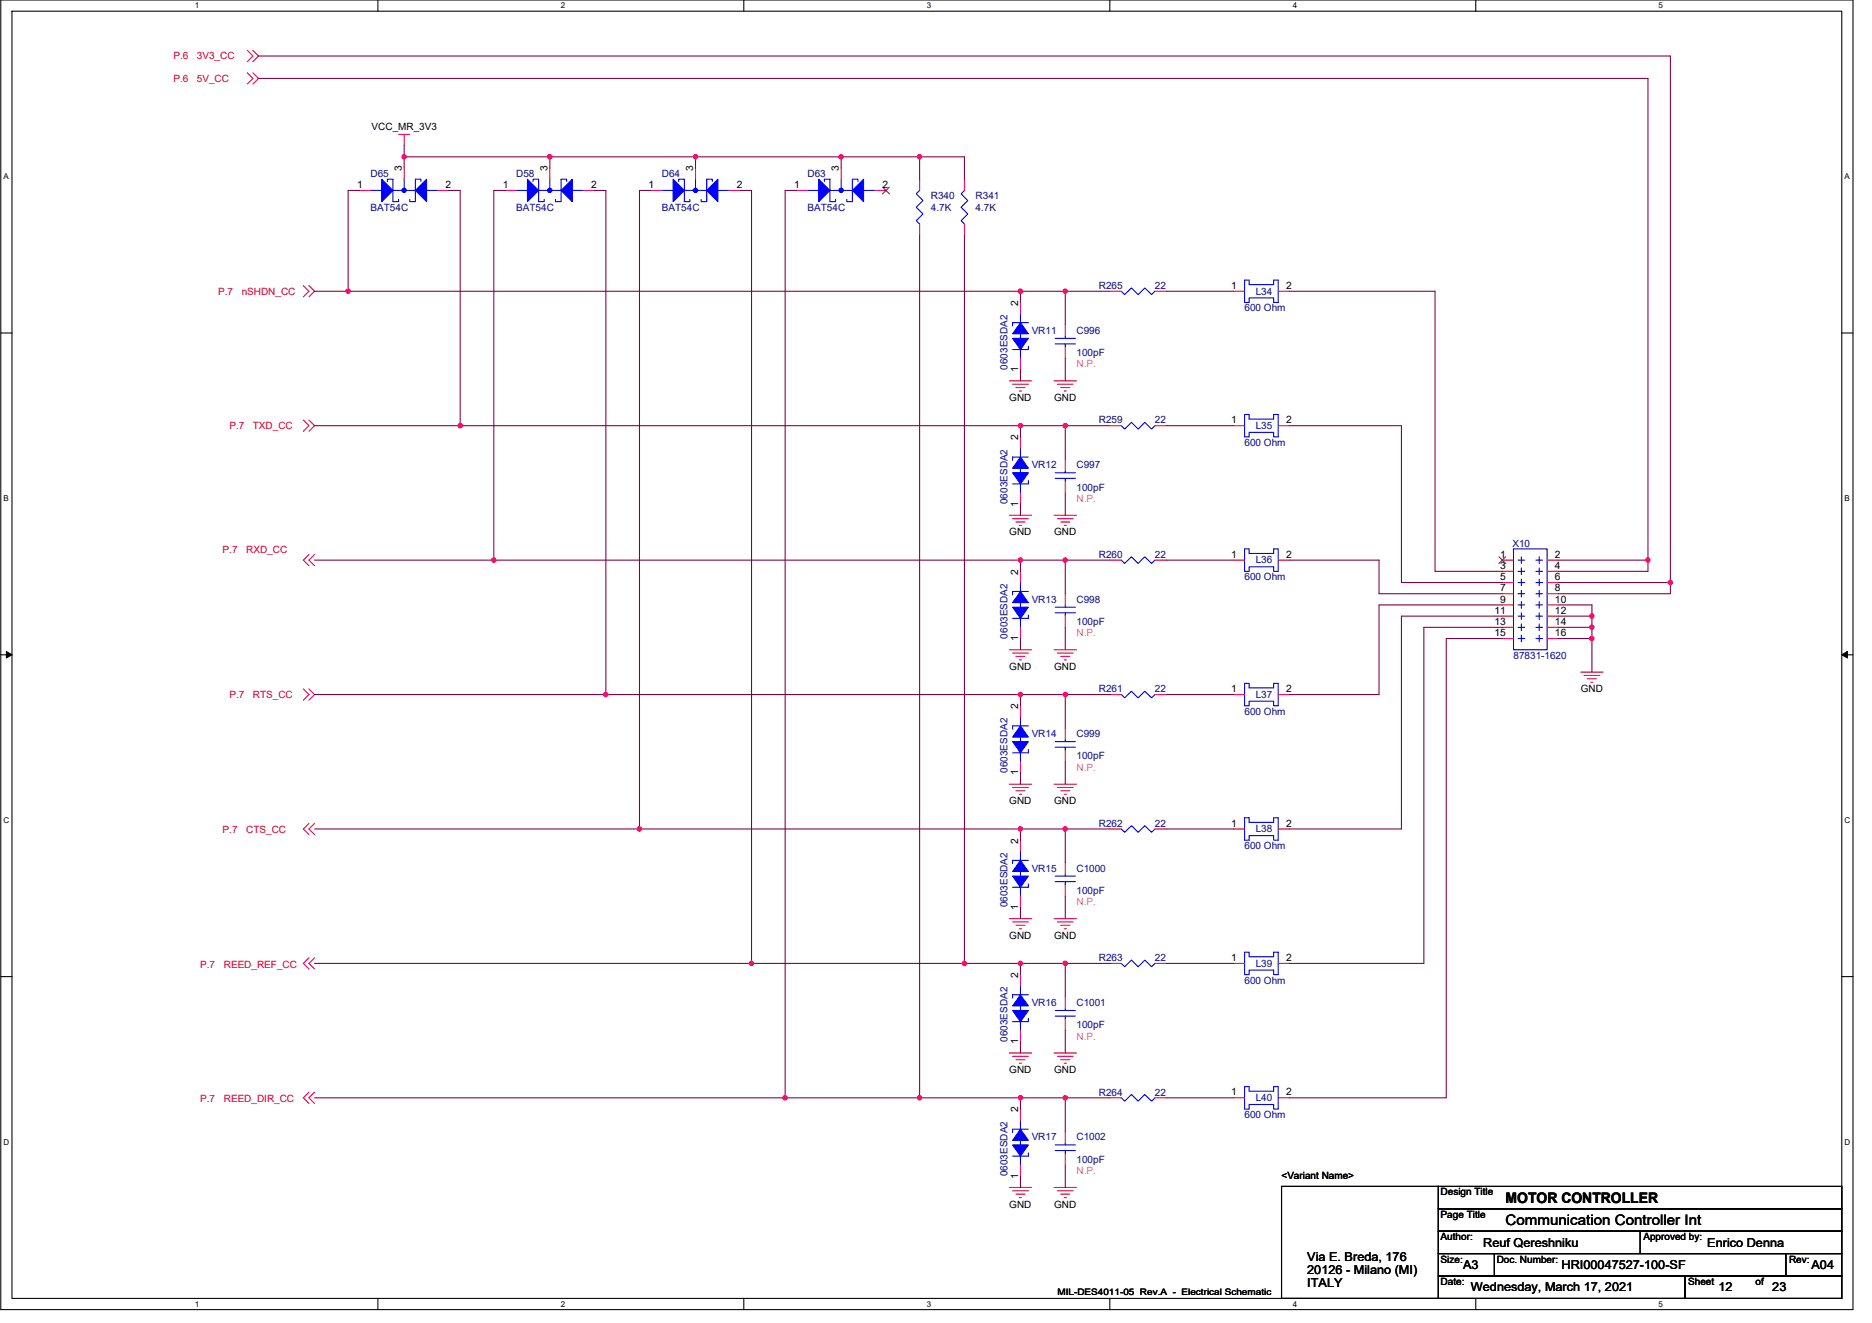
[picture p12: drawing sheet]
<svg xmlns="http://www.w3.org/2000/svg" width="297mm" height="210mm" viewBox="0 0 297 210" stroke-linecap="round" stroke-linejoin="round" font-family="sans-serif">
<path d="M.1 0h293.9v207.9h-293.9zM1.9 1.8h290.3v204.3h-290.3z" fill="none" stroke="#000" stroke-width=".17"/>
<g fill="#fff">
<path d="M30.9 .2h.7v1.4h-.7z"/>
<path d="M30.9 206.3h.7v1.4h-.7z"/>
</g>
<path d="M60 0v1.8M60 206.1v1.8" fill="none" stroke="#000" stroke-width=".17"/>
<g fill="#fff">
<path d="M89 .2h.7v1.4h-.7z"/>
<path d="M89 206.3h.7v1.4h-.7z"/>
</g>
<path d="M118 0v1.8M118 206.1v1.8" fill="none" stroke="#000" stroke-width=".17"/>
<g fill="#fff">
<path d="M147 .2h.7v1.4h-.7z"/>
<path d="M147 206.3h.7v1.4h-.7z"/>
</g>
<path d="M176.1 0v1.8M176.1 206.1v1.8" fill="none" stroke="#000" stroke-width=".17"/>
<g fill="#fff">
<path d="M205.1 .2h.7v1.4h-.7z"/>
<path d="M205.1 206.3h.7v1.4h-.7z"/>
</g>
<path d="M234.2 0v1.8M234.2 206.1v1.8" fill="none" stroke="#000" stroke-width=".17"/>
<g fill="#fff">
<path d="M263.2 .2h.7v1.4h-.7z"/>
<path d="M263.2 206.3h.7v1.4h-.7z"/>
<path d="M.5 27.3h.9v1.4h-.9z"/>
<path d="M292.7 27.3h.8v1.4h-.8z"/>
<path d="M.6 78.4h.8v1.4h-.8z"/>
<path d="M292.7 78.4h.8v1.4h-.8z"/>
</g>
<path d="M.1 52.9h1.8M292.2 52.9h1.8" fill="none" stroke="#000" stroke-width=".17"/>
<g fill="#fff">
<path d="M.6 129.5h.9v1.4h-.9z"/>
<path d="M292.7 129.5h.9v1.4h-.9z"/>
</g>
<path d="M.1 103.9h1.8M292.2 103.9h1.8" fill="none" stroke="#000" stroke-width=".17"/>
<path d="M1 103.4l.9 .5-.9 .5zM292.2 103.9l.9-.5v1z" fill="#000" stroke="#000" stroke-width=".16"/>
<g fill="#fff">
<path d="M.6 180.5h.9v1.4h-.9z"/>
<path d="M292.7 180.5h.9v1.4h-.9z"/>
</g>
<path d="M.1 155h1.8M292.2 155h1.8M203.3 188.3h24.9v17.8h-24.9zM228.2 191.9h64v3.5h-64zM228.2 195.4h64v3.6h-64zM228.2 199h8.9v3.5h-8.9zM228.2 188.3h64v3.6h-64zM237.1 199h46.3v3.5h-46.3zM260.2 195.4v3.6M283.4 199h8.8v3.5h-8.8zM228.2 202.5h39.2v3.6h-39.2zM267.4 202.5h24.8v3.6h-24.8z" fill="none" stroke="#000" stroke-width=".17"/>
<g fill="none" stroke="#f00" stroke-width=".17">
<path d="M39.2 8l.9 .9-.9 .9M39.2 11.6l.9 .8-.9 .9M40.1 8l.9 .9-.9 .9M40.1 11.6l.9 .8-.9 .9M57 30.2h1.8M63.2 21.3h1.8M64.1 21.3v1.8M64.1 26.7v1.7M69.5 30.2h1.7M80.1 30.2h1.8M87.2 26.7v1.7M92.6 30.2h1.8"/>
<path d="M103.2 30.2h1.8M110.4 26.7v1.7M115.7 30.2h1.8M126.4 30.2h1.7M133.5 26.7v1.7M138.8 30.2h1.8M145.9 35.6v1.7M145.9 28.4v1.8M153 35.6v1.7M153 28.4v1.8M48.1 45.3l.9 .9-.9 .9M49 45.3l.9 .9-.9 .9"/>
<path d="M161.9 56.9v1.8M161.9 48v1.8M169 51.6v1.7M169 55.1v1.8M176.1 46.2h1.8M183.3 46.2h1.7M195.7 46.2h1.8M202.8 46.2h1.8M48.1 66.7l.9 .9-.9 .9M49 66.7l.9 .9-.9 .9M160.1 60.5h3.6M160.7 61h2.5"/>
<path d="M161.2 61.5h1.4M161.8 62.1h.3M161.9 78.2v1.8M161.9 69.3v1.8M167.3 60.5h3.5M167.8 61h2.5M168.3 61.5h1.5M168.9 62.1h.3M169 72.9v1.8M169 76.5v1.7M176.1 67.6h1.8M183.3 67.6h1.7"/>
<path d="M195.7 67.6h1.8M202.8 67.6h1.8M49 88l-.9 .9 .9 .9M49.9 88l-.9 .9 .9 .9M160.1 81.8h3.6M160.7 82.3h2.5M161.2 82.8h1.4M161.8 83.4h.3M161.9 99.6v1.7M161.9 90.7v1.8M167.3 81.8h3.5M167.8 82.3h2.5"/>
<path d="M168.3 82.8h1.5M168.9 83.4h.3M169 94.2v1.8M169 97.8v1.8M176.1 88.9h1.8M183.3 88.9h1.7M195.7 88.9h1.8M202.8 88.9h1.8M238.4 88.9h1.8M238.4 90.7h1.8M238.4 92.5h1.8M238.4 94.2h1.8"/>
<path d="M238.4 96h1.8M238.4 97.8h1.8M238.4 99.6h1.8M245.5 88.9h1.8M245.5 90.7h1.8M245.5 92.5h1.8M245.5 94.2h1.8M245.5 96h1.8M245.5 97.8h1.8M245.5 99.6h1.8M48.1 109.3l.9 .9-.9 .9M49 109.3l.9 .9-.9 .9"/>
<path d="M160.1 103.1h3.6M160.7 103.7h2.5M161.2 104.2h1.4M161.8 104.7h.3M161.9 112v1.8M167.3 103.1h3.5M167.8 103.7h2.5M168.3 104.2h1.5M168.9 104.7h.3M169 115.6v1.7M169 119.1v1.8M176.1 110.2h1.8"/>
<path d="M183.3 110.2h1.7M195.7 110.2h1.8M202.8 110.2h1.8M238.4 101.3h1.8M245.5 101.3h1.8M250.8 106.7h3.6M251.4 107.2h2.4M251.9 107.7h1.4M252.4 108.3h.4M49 130.7l-.9 .9 .9 .9M49.9 130.7l-.9 .9 .9 .9M160.1 124.5h3.6"/>
<path d="M160.7 125h2.5M161.2 125.5h1.4M161.8 126.1h.3M161.9 120.9v1.8M161.9 133.4v1.7M167.3 124.5h3.5M167.8 125h2.5M168.3 125.5h1.5M168.9 126.1h.3M169 136.9v1.8M176.1 131.6h1.8M183.3 131.6h1.7"/>
<path d="M195.7 131.6h1.8M202.8 131.6h1.8M49 152l-.9 .9 .9 .9M49.9 152l-.9 .9 .9 .9M160.1 145.8h3.6M160.7 146.3h2.5M161.2 146.9h1.4M161.8 147.4h.3M161.9 154.7v1.8M161.9 142.2v1.8M167.3 145.8h3.5M167.8 146.3h2.5"/>
<path d="M168.3 146.9h1.5M168.9 147.4h.3M169 140.5v1.7M169 158.2v1.8M176.1 152.9h1.8M183.3 152.9h1.7M195.7 152.9h1.8M202.8 152.9h1.8M49 173.4l-.9 .8 .9 .9M49.9 173.4l-.9 .8 .9 .9M160.1 167.1h3.6M160.7 167.7h2.5"/>
<path d="M161.2 168.2h1.4M161.8 168.7h.3M161.9 163.6v1.8M161.9 176v1.8M167.3 167.1h3.5M167.8 167.7h2.5M168.3 168.2h1.5M168.9 168.7h.3M169 161.8v1.8M169 179.6v1.8M176.1 174.2h1.8M183.3 174.2h1.7"/>
<path d="M195.7 174.2h1.8M202.8 174.2h1.8M160.1 188.5h3.6M160.7 189h2.5M161.2 189.5h1.4M161.8 190.1h.3M161.9 184.9v1.8M167.3 188.5h3.5M167.8 189h2.5M168.3 189.5h1.5M168.9 190.1h.3M169 183.1v1.8"/>
</g>
<g fill="none" stroke="#00f" stroke-width=".17">
<path d="M58.8 30.2h1.8M61.5 28.8v-.4h.9v3.6h.8v-.4M62.4 30.2h1.7M64.1 30.2h1.8M64.1 28.4v1.8M66.8 28.8v-.4h-.9v3.6h-.9v-.4M67.7 30.2h1.8M81.9 30.2h1.8M84.6 28.8v-.4h.9v3.6h.9v-.4M85.5 30.2h1.7M87.2 30.2h1.8M87.2 28.4v1.8"/>
<path d="M89.9 28.8v-.4h-.9v3.6h-.9v-.4M90.8 30.2h1.8M105 30.2h1.8M107.7 28.8v-.4h.9v3.6h.9v-.4M108.6 30.2h1.8M110.4 28.4v1.8M110.4 30.2h1.7M113 28.8v-.4h-.9v3.6h-.9v-.4M113.9 30.2h1.8M128.1 30.2h1.8M130.8 28.8v-.4h.9v3.6h.9v-.4M131.7 30.2h1.8"/>
<path d="M133.5 28.4v1.8M133.5 30.2h1.8M136.1 28.8v-.4h-.8v3.6h-.9v-.4M137 30.2h1.8M145.9 30.2l-.5 .6 1 1-1 1.1 1 1.1-1 1 .5 .6M153 30.2l-.5 .6 1.1 1-1.1 1.1 1.1 1.1-1.1 1 .5 .6M161.9 49.8v7.1M163.2 51.2h-2.5v.5M163.2 54.9v.6h-2.5M167.4 54.6h3.2M167.4 53.7h3.2M169 53.3v.4"/>
<path d="M169 54.6v.5M177.9 46.2l.6 .6 1-1.1 1.1 1.1 1-1.1 1.1 1.1 .6-.6M197.5 44.4h.7v.8h3.9v-.8h.7v3.6h-.7v-.7h-3.9v.7h-.7zM161.9 71.1v7.1M163.2 72.5h-2.5v.6M163.2 76.3v.5h-2.5M167.4 75.9h3.2M167.4 75h3.2M169 74.7v.3M169 75.9v.6M177.9 67.6l.6 .5 1-1.1 1.1 1.1 1-1.1 1.1 1.1 .6-.5M197.5 65.8h.7v.7h3.9v-.7h.7v3.5h-.7v-.7h-3.9v.7h-.7z"/>
<path d="M161.9 92.5v7.1M163.2 93.9h-2.5v.5M163.2 97.6v.5h-2.5M167.4 97.3h3.2M167.4 96.4h3.2M169 96v.4M169 97.3v.5M177.9 88.9l.6 .5 1-1 1.1 1 1-1 1.1 1 .6-.5M197.5 87.1h.7v.7h3.9v-.7h.7v3.6h-.7v-.7h-3.9v.7h-.7zM240.2 87.1h5.3v16h-5.3zM240.9 88.9h1M240.9 90.7h1"/>
<path d="M240.9 92.5h1M240.9 94.2h1M240.9 96h1M240.9 97.8h1M240.9 99.6h1M241.4 88.4v1M241.4 90.1v1.1M241.4 91.9v1.1M241.4 93.7v1.1M241.4 95.5v1M241.4 97.3v1M241.4 99v1.1"/>
<path d="M243.7 88.9h1.1M243.7 90.7h1.1M243.7 92.5h1.1M243.7 94.2h1.1M243.7 96h1.1M243.7 97.8h1.1M243.7 99.6h1.1M244.2 88.4v1M244.2 90.1v1.1M244.2 91.9v1.1M244.2 93.7v1.1M244.2 95.5v1"/>
<path d="M244.2 97.3v1M244.2 99v1.1M161.9 113.8v7.1M163.2 115.2h-2.5v.5M163.2 119v.5h-2.5M167.4 118.6h3.2M167.4 117.7h3.2M169 117.3v.4M169 118.6v.5M177.9 110.2l.6 .6 1-1.1 1.1 1.1 1-1.1 1.1 1.1 .6-.6M197.5 108.5h.7v.7h3.9v-.7h.7v3.5h-.7v-.7h-3.9v.7h-.7zM240.9 101.3h1"/>
<path d="M241.4 100.8v1.1M243.7 101.3h1.1M244.2 100.8v1.1M161.9 135.1v7.1M163.2 136.5h-2.5v.6M167.4 139.9h3.2M167.4 139h3.2M169 138.7v.3M169 139.9v.6M177.9 131.6l.6 .5 1-1.1 1.1 1.1 1-1.1 1.1 1.1 .6-.5M197.5 129.8h.7v.7h3.9v-.7h.7v3.5h-.7v-.7h-3.9v.7h-.7zM161.9 156.5v7.1"/>
<path d="M163.2 157.9h-2.5v.5M163.2 140.3v.5h-2.5M177.9 152.9l.6 .5 1-1 1.1 1 1-1 1.1 1 .6-.5M197.5 151.1h.7v.7h3.9v-.7h.7v3.6h-.7v-.7h-3.9v.7h-.7zM161.9 177.8v7.1M163.2 179.2h-2.5v.5M163.2 161.6v.6h-2.5M167.4 161.3h3.2M167.4 160.4h3.2M169 160v.4M169 161.3v.5M177.9 174.2l.6 .6 1-1.1 1.1 1.1 1-1.1 1.1 1.1 .6-.6"/>
<path d="M197.5 172.5h.7v.7h3.9v-.7h.7v3.5h-.7v-.7h-3.9v.7h-.7zM163.2 183v.5h-2.5M167.4 182.6h3.2M167.4 181.7h3.2M169 181.4v.3M169 182.6v.5"/>
</g>
<g fill="#00f" stroke="#00f" stroke-width=".17">
<path d="M83.7 28.4l1.8 1.8-1.8 1.8z" fill-rule="evenodd"/>
<path d="M90.8 28.4v3.6l-1.8-1.8z" fill-rule="evenodd"/>
<path d="M161.9 115.2l1.3 1.8h-2.5z" fill-rule="evenodd"/>
<path d="M160.7 117.7h2.5l-1.3 1.8z" fill-rule="evenodd"/>
<path d="M106.8 28.4l1.8 1.8-1.8 1.8z" fill-rule="evenodd"/>
<path d="M113.9 28.4v3.6l-1.8-1.8z" fill-rule="evenodd"/>
<path d="M161.9 157.9l1.3 1.8h-2.5z" fill-rule="evenodd"/>
<path d="M160.7 160.4h2.5l-1.3 1.8z" fill-rule="evenodd"/>
<path d="M129.9 28.4l1.8 1.8-1.8 1.8z" fill-rule="evenodd"/>
<path d="M137 28.4v3.6l-1.7-1.8z" fill-rule="evenodd"/>
<path d="M161.9 179.2l1.3 1.8h-2.5z" fill-rule="evenodd"/>
<path d="M160.7 181.7h2.5l-1.3 1.8z" fill-rule="evenodd"/>
<path d="M161.9 72.5l1.3 1.8h-2.5z" fill-rule="evenodd"/>
<path d="M160.7 75h2.5l-1.3 1.8z" fill-rule="evenodd"/>
<path d="M161.9 93.9l1.3 1.8h-2.5z" fill-rule="evenodd"/>
<path d="M160.7 96.4h2.5l-1.3 1.7z" fill-rule="evenodd"/>
<path d="M161.9 136.5l1.3 1.8h-2.5z" fill-rule="evenodd"/>
<path d="M160.7 139h2.5l-1.3 1.8z" fill-rule="evenodd"/>
<path d="M60.6 28.4l1.8 1.8-1.8 1.8z" fill-rule="evenodd"/>
<path d="M67.7 28.4v3.6l-1.8-1.8z" fill-rule="evenodd"/>
<path d="M161.9 51.2l1.3 1.8h-2.5z" fill-rule="evenodd"/>
<path d="M160.7 53.7h2.5l-1.3 1.8z" fill-rule="evenodd"/>
<circle cx="87.2" cy="30.2" r=".35"/>
<circle cx="110.3" cy="30.2" r=".35"/>
<circle cx="133.5" cy="30.2" r=".35"/>
<circle cx="64.1" cy="30.2" r=".35"/>
</g>
<path d="M140.1 29.7l1 1.1M141.1 29.7l-1.1 1.1M237.8 88.4l1.1 1.1M238.9 88.4l-1.1 1.1" fill="none" stroke="#804000" stroke-width=".16"/>
<g fill="none" stroke="#800040" stroke-width=".17">
<path d="M41 8.9h224v83.6M41 12.4h220.5v76.5M57 30.2h-1.8v16M64.1 24.9h23.1M64.1 24.9v1.8M64.1 23.1v1.8M71.2 30.2h1.8v37.4M80.1 30.2h-1.7v58.7M87.2 24.9h23.2M87.2 24.9v1.8M94.4 30.2h1.7v80M103.2 30.2h-1.7v101.4"/>
<path d="M110.4 24.9h23.1M110.4 24.9v1.8M117.5 30.2h1.7v122.7M126.4 30.2h-1.8v144M133.5 24.9v1.8M133.5 24.9h12.4M145.9 37.3v136.9M145.9 24.9v3.5M145.9 24.9h7.1v3.5M153 37.3v115.6M49.9 46.2h5.3M55.2 46.2h106.7"/>
<path d="M161.9 46.2v1.8M161.9 46.2h7.1M161.9 58.7v1.8M169 46.2v5.4M169 56.9v3.6M169 46.2h7.1M185 46.2h10.7M204.6 46.2h23.1v44.5h10.7M49.9 67.6h23.1M73 67.6h88.9M161.9 67.6v1.7M161.9 67.6h7.1"/>
<path d="M169 67.6v5.3M169 78.2v3.6M169 67.6h7.1M185 67.6h10.7M204.6 67.6h17.8v24.9h16M49.9 88.9h28.5M78.4 88.9h83.5M161.9 80v1.8M161.9 88.9v1.8M161.9 88.9h7.1M169 88.9v5.3M169 99.6v3.5"/>
<path d="M169 88.9h7.1M185 88.9h10.7M204.6 88.9h14.2v5.3h19.6M238.4 96h-19.6v14.2h-14.2M238.4 97.8h-16v33.8h-17.8M238.4 99.6h-12.5v53.3h-21.3M247.3 92.5h17.7M247.3 88.9h14.2M247.3 96h5.3v1.8M247.3 97.8h5.3M247.3 99.6h5.3M252.6 97.8v1.8"/>
<path d="M252.6 99.6v1.7M261.5 88.9v1.8h-14.2M265 92.5v1.7h-17.7M49.9 110.2h46.2M96.1 110.2h65.8M161.9 101.3v1.8M161.9 110.2v1.8M161.9 110.2h7.1M169 110.2v5.4M169 110.2h7.1M185 110.2h10.7M238.4 101.3h-8.9v72.9h-24.9"/>
<path d="M247.3 101.3h5.3M252.6 101.3v5.4M49.9 131.6h51.6M101.5 131.6h60.4M161.9 122.7v1.8M161.9 131.6v1.7M161.9 131.6h7.1M169 120.9v3.6M169 131.6v5.3M169 131.6h7.1M185 131.6h10.7M49.9 152.9h69.3"/>
<path d="M119.2 152.9h33.8M153 152.9h8.9M161.9 144v1.8M161.9 152.9v1.8M161.9 152.9h7.1M169 142.2v3.6M169 152.9v5.3M169 152.9h7.1M185 152.9h10.7M49.9 174.2h74.7M124.6 174.2h21.3M145.9 174.2h16"/>
<path d="M161.9 165.4v1.7M161.9 174.2v1.8M161.9 174.2h7.1M169 163.6v3.5M169 174.2v5.4M169 174.2h7.1M185 174.2h10.7M161.9 186.7v1.8M169 184.9v3.6"/>
</g>
<g fill="#f0f" stroke="#f0f" stroke-width=".17">
<circle cx="161.9" cy="46.2" r=".35"/>
<circle cx="55.2" cy="46.2" r=".35"/>
<circle cx="161.9" cy="67.6" r=".35"/>
<circle cx="73" cy="67.6" r=".35"/>
<circle cx="161.9" cy="88.9" r=".35"/>
<circle cx="78.3" cy="88.9" r=".35"/>
<circle cx="96.1" cy="110.2" r=".35"/>
<circle cx="161.9" cy="110.2" r=".35"/>
<circle cx="161.9" cy="131.6" r=".35"/>
<circle cx="101.5" cy="131.6" r=".35"/>
<circle cx="119.2" cy="152.9" r=".35"/>
<circle cx="153" cy="152.9" r=".35"/>
<circle cx="124.6" cy="174.2" r=".35"/>
<circle cx="161.9" cy="174.2" r=".35"/>
<circle cx="145.9" cy="174.2" r=".35"/>
<circle cx="87.2" cy="24.9" r=".35"/>
<circle cx="64.1" cy="24.9" r=".35"/>
<circle cx="133.5" cy="24.9" r=".35"/>
<circle cx="110.3" cy="24.9" r=".35"/>
<circle cx="145.9" cy="24.9" r=".35"/>
<circle cx="252.6" cy="97.8" r=".35"/>
<circle cx="252.6" cy="99.6" r=".35"/>
<circle cx="252.6" cy="101.3" r=".35"/>
<circle cx="169" cy="46.2" r=".35"/>
<circle cx="169" cy="67.6" r=".35"/>
<circle cx="169" cy="88.9" r=".35"/>
<circle cx="169" cy="110.2" r=".35"/>
<circle cx="169" cy="131.6" r=".35"/>
<circle cx="161.9" cy="152.9" r=".35"/>
<circle cx="169" cy="152.9" r=".35"/>
<circle cx="169" cy="174.2" r=".35"/>
<circle cx="261.5" cy="88.9" r=".35"/>
<circle cx="265" cy="92.4" r=".35"/>
</g>
<g font-size="2.3">
<text x="238.9" y="191">MOTOR CONTROLLER</text>
<text x="238.9" y="194.5">Communication Controller Int</text>
</g>
<g font-size="1.9">
<text x="235.3" y="197.9">Reuf Qereshniku</text>
<text x="270.9" y="197.9">Enrico Denna</text>
<text x="207.4" y="200.2">Via E. Breda, 176</text>
<text x="207.4" y="202.2">20126 - Milano (MI)</text>
<text x="232.2" y="201.4">A3</text>
<text x="247.8" y="201.4">HRI00047527-100-SF</text>
<text x="287.4" y="201.4">A04</text>
<text x="207.4" y="204.2">ITALY</text>
<text x="233.4" y="205">Wednesday, March 17, 2021</text>
<text x="272.7" y="205">12</text>
<text x="281.2" y="205">23</text>
</g>
<g font-size="1.6" fill="#f00">
<text x="27.5" y="9.4">P.6</text>
<text x="31.2" y="9.4">3V3_CC</text>
<text x="27.5" y="13">P.6</text>
<text x="31.2" y="13">5V_CC</text>
<text x="34.6" y="46.8">P.7</text>
<text x="38.4" y="46.8">nSHDN_CC</text>
<text x="36.4" y="68.1">P.7</text>
<text x="40.1" y="68.1">TXD_CC</text>
<text x="35.3" y="87.8">P.7</text>
<text x="39.1" y="87.8">RXD_CC</text>
<text x="36.4" y="110.8">P.7</text>
<text x="40.1" y="110.8">RTS_CC</text>
<text x="35.3" y="132.3">P.7</text>
<text x="39.1" y="132.3">CTS_CC</text>
<text x="31.8" y="153.6">P.7</text>
<text x="35.5" y="153.6">REED_REF_CC</text>
<text x="31.8" y="174.9">P.7</text>
<text x="35.5" y="174.9">REED_DIR_CC</text>
</g>
<g font-size="1.6">
<text x="59" y="20.6">VCC_MR_3V3</text>
<text x="56.7" y="29.8">1</text>
<text x="63.8" y="27.2" transform="rotate(-90 63.8 27.2)">3</text>
<text x="70.7" y="29.8">2</text>
<text x="79.8" y="29.8">1</text>
<text x="86.9" y="27.2" transform="rotate(-90 86.9 27.2)">3</text>
<text x="93.8" y="29.8">2</text>
<text x="102.9" y="29.8">1</text>
<text x="110" y="27.2" transform="rotate(-90 110 27.2)">3</text>
<text x="116.9" y="29.8">2</text>
<text x="126" y="29.8">1</text>
<text x="133.1" y="27.2" transform="rotate(-90 133.1 27.2)">3</text>
<text x="140.1" y="29.8">2</text>
<text x="195.3" y="45.8">1</text>
<text x="204.1" y="45.8">2</text>
<text x="161.5" y="48.5" transform="rotate(-90 161.5 48.5)">2</text>
<text x="161.5" y="59.1" transform="rotate(-90 161.5 59.1)">1</text>
<text x="160.1" y="63.6">GND</text>
<text x="167.3" y="63.6">GND</text>
<text x="161.5" y="69.9" transform="rotate(-90 161.5 69.9)">2</text>
<text x="195.3" y="67.2">1</text>
<text x="204.1" y="67.2">2</text>
<text x="161.5" y="80.4" transform="rotate(-90 161.5 80.4)">1</text>
<text x="160.1" y="85">GND</text>
<text x="167.3" y="85">GND</text>
<text x="195.3" y="88.5">1</text>
<text x="204.1" y="88.5">2</text>
<text x="238" y="88.5">1</text>
<text x="246.7" y="88.5">2</text>
<text x="161.5" y="91.2" transform="rotate(-90 161.5 91.2)">2</text>
<text x="238" y="90.3">3</text>
<text x="238" y="92.1">5</text>
<text x="238" y="93.9">7</text>
<text x="238" y="95.6">9</text>
<text x="246.7" y="90.3">4</text>
<text x="246.7" y="92.1">6</text>
<text x="246.7" y="93.9">8</text>
<text x="246.7" y="95.6">10</text>
<text x="161.5" y="101.7" transform="rotate(-90 161.5 101.7)">1</text>
<text x="237.1" y="97.4">11</text>
<text x="237.1" y="99.2">13</text>
<text x="237.1" y="101">15</text>
<text x="246.7" y="97.4">12</text>
<text x="246.7" y="99.2">14</text>
<text x="246.7" y="101">16</text>
<text x="160.1" y="106.3">GND</text>
<text x="167.3" y="106.3">GND</text>
<text x="161.5" y="112.5" transform="rotate(-90 161.5 112.5)">2</text>
<text x="195.3" y="109.9">1</text>
<text x="204.1" y="109.9">2</text>
<text x="250.8" y="109.9">GND</text>
<text x="161.5" y="123.1" transform="rotate(-90 161.5 123.1)">1</text>
<text x="160.1" y="127.7">GND</text>
<text x="167.3" y="127.7">GND</text>
<text x="195.3" y="131.2">1</text>
<text x="204.1" y="131.2">2</text>
<text x="161.5" y="133.9" transform="rotate(-90 161.5 133.9)">2</text>
<text x="160.1" y="149">GND</text>
<text x="161.5" y="144.4" transform="rotate(-90 161.5 144.4)">1</text>
<text x="167.3" y="149">GND</text>
<text x="161.5" y="155.2" transform="rotate(-90 161.5 155.2)">2</text>
<text x="195.3" y="152.5">1</text>
<text x="204.1" y="152.5">2</text>
<text x="161.5" y="165.7" transform="rotate(-90 161.5 165.7)">1</text>
<text x="160.1" y="170.3">GND</text>
<text x="167.3" y="170.3">GND</text>
<text x="195.3" y="173.9">1</text>
<text x="204.1" y="173.9">2</text>
<text x="161.5" y="176.6" transform="rotate(-90 161.5 176.6)">2</text>
<text x="160.1" y="191.7">GND</text>
<text x="161.5" y="187.1" transform="rotate(-90 161.5 187.1)">1</text>
<text x="167.3" y="191.7">GND</text>
<text x="203.3" y="187">&lt;Variant Name&gt;</text>
<text x="228.6" y="189.7">Design Title</text>
<text x="228.6" y="193.3">Page Title</text>
<text x="228.6" y="196.8">Author:</text>
<text x="260.8" y="196.8">Approved by:</text>
<text x="228.6" y="200.4">Size:</text>
<text x="228.6" y="203.9">Date:</text>
<text x="237.5" y="200.4">Doc. Number:</text>
<text x="267.9" y="203.9">Sheet</text>
<text x="278.5" y="203.9">of</text>
<text x="283.9" y="200.4">Rev:</text>
</g>
<g font-size="1.6" fill="#000080">
<text x="58.8" y="28.1">D65</text>
<text x="81.9" y="28.1">D58</text>
<text x="105" y="28.1">D64</text>
<text x="128.1" y="28.1">D63</text>
<text x="58.8" y="33.4">BAT54C</text>
<text x="81.9" y="33.4">BAT54C</text>
<text x="105" y="33.4">BAT54C</text>
<text x="128.1" y="33.4">BAT54C</text>
<text x="147.7" y="31.6">R340</text>
<text x="147.7" y="33.4">4.7K</text>
<text x="154.8" y="31.6">R341</text>
<text x="154.8" y="33.4">4.7K</text>
<text x="174.4" y="45.9">R265</text>
<text x="183.3" y="45.9">22</text>
<text x="199.3" y="46.8">L34</text>
<text x="163.7" y="53">VR11</text>
<text x="170.8" y="53">C996</text>
<text x="197.5" y="49.4">600 Ohm</text>
<text x="159.8" y="58.7" transform="rotate(-90 159.8 58.7)">0603ESDA2</text>
<text x="170.8" y="56.5">100pF</text>
<text x="174.4" y="67.2">R259</text>
<text x="183.3" y="67.2">22</text>
<text x="197.5" y="70.8">600 Ohm</text>
<text x="199.3" y="68.1">L35</text>
<text x="163.7" y="74.3">VR12</text>
<text x="170.8" y="74.3">C997</text>
<text x="170.8" y="77.9">100pF</text>
<text x="159.8" y="80" transform="rotate(-90 159.8 80)">0603ESDA2</text>
<text x="174.4" y="88.5">R260</text>
<text x="183.3" y="88.5">22</text>
<text x="199.3" y="89.4">L36</text>
<text x="240" y="86.8">X10</text>
<text x="163.7" y="95.7">VR13</text>
<text x="170.8" y="95.7">C998</text>
<text x="197.5" y="92.1">600 Ohm</text>
<text x="159.8" y="101.3" transform="rotate(-90 159.8 101.3)">0603ESDA2</text>
<text x="170.8" y="99.2">100pF</text>
<text x="240.2" y="104.5">87831-1620</text>
<text x="174.4" y="109.9">R261</text>
<text x="183.3" y="109.9">22</text>
<text x="197.5" y="113.4">600 Ohm</text>
<text x="199.3" y="110.8">L37</text>
<text x="163.7" y="117">VR14</text>
<text x="170.8" y="117">C999</text>
<text x="159.8" y="122.7" transform="rotate(-90 159.8 122.7)">0603ESDA2</text>
<text x="170.8" y="120.5">100pF</text>
<text x="174.4" y="131.2">R262</text>
<text x="183.3" y="131.2">22</text>
<text x="197.5" y="134.8">600 Ohm</text>
<text x="199.3" y="132.1">L38</text>
<text x="163.7" y="138.3">VR15</text>
<text x="170.8" y="138.3">C1000</text>
<text x="170.8" y="141.9">100pF</text>
<text x="159.8" y="144" transform="rotate(-90 159.8 144)">0603ESDA2</text>
<text x="174.4" y="152.5">R263</text>
<text x="183.3" y="152.5">22</text>
<text x="199.3" y="153.4">L39</text>
<text x="163.7" y="159.7">VR16</text>
<text x="170.8" y="159.7">C1001</text>
<text x="197.5" y="156.1">600 Ohm</text>
<text x="159.8" y="165.4" transform="rotate(-90 159.8 165.4)">0603ESDA2</text>
<text x="170.8" y="163.2">100pF</text>
<text x="174.4" y="173.9">R264</text>
<text x="183.3" y="173.9">22</text>
<text x="197.5" y="177.4">600 Ohm</text>
<text x="199.3" y="174.8">L40</text>
<text x="163.7" y="181">VR17</text>
<text x="170.8" y="181">C1002</text>
<text x="170.8" y="184.6">100pF</text>
<text x="159.8" y="186.7" transform="rotate(-90 159.8 186.7)">0603ESDA2</text>
</g>
<g font-size="1.6" fill="#f0f">
<text x="170.8" y="58.3">N.P.</text>
<text x="170.8" y="79.7">N.P.</text>
<text x="170.8" y="101">N.P.</text>
<text x="170.8" y="122.3">N.P.</text>
<text x="170.8" y="143.7">N.P.</text>
<text x="170.8" y="165">N.P.</text>
<text x="170.8" y="186.3">N.P.</text>
</g>
<text font-size="1.4" x="167.8" y="205.6">MIL-DES4011-05 Rev.A - Electrical Schematic</text>
<g font-size="1.3">
<text x="30.9" y="1.3">1</text>
<text x="89" y="1.3">2</text>
<text x="147" y="1.3">3</text>
<text x="205.1" y="1.3">4</text>
<text x="263.2" y="1.3">5</text>
<text x=".6" y="28.4">A</text>
<text x="292.7" y="28.4">A</text>
<text x=".6" y="79.5">B</text>
<text x="292.7" y="79.5">B</text>
<text x=".6" y="130.6">C</text>
<text x="292.7" y="130.6">C</text>
<text x=".6" y="181.7">D</text>
<text x="292.7" y="181.7">D</text>
<text x="30.9" y="207.4">1</text>
<text x="89" y="207.4">2</text>
<text x="147" y="207.4">3</text>
<text x="205.1" y="207.4">4</text>
<text x="263.2" y="207.4">5</text>
</g>
</svg>
